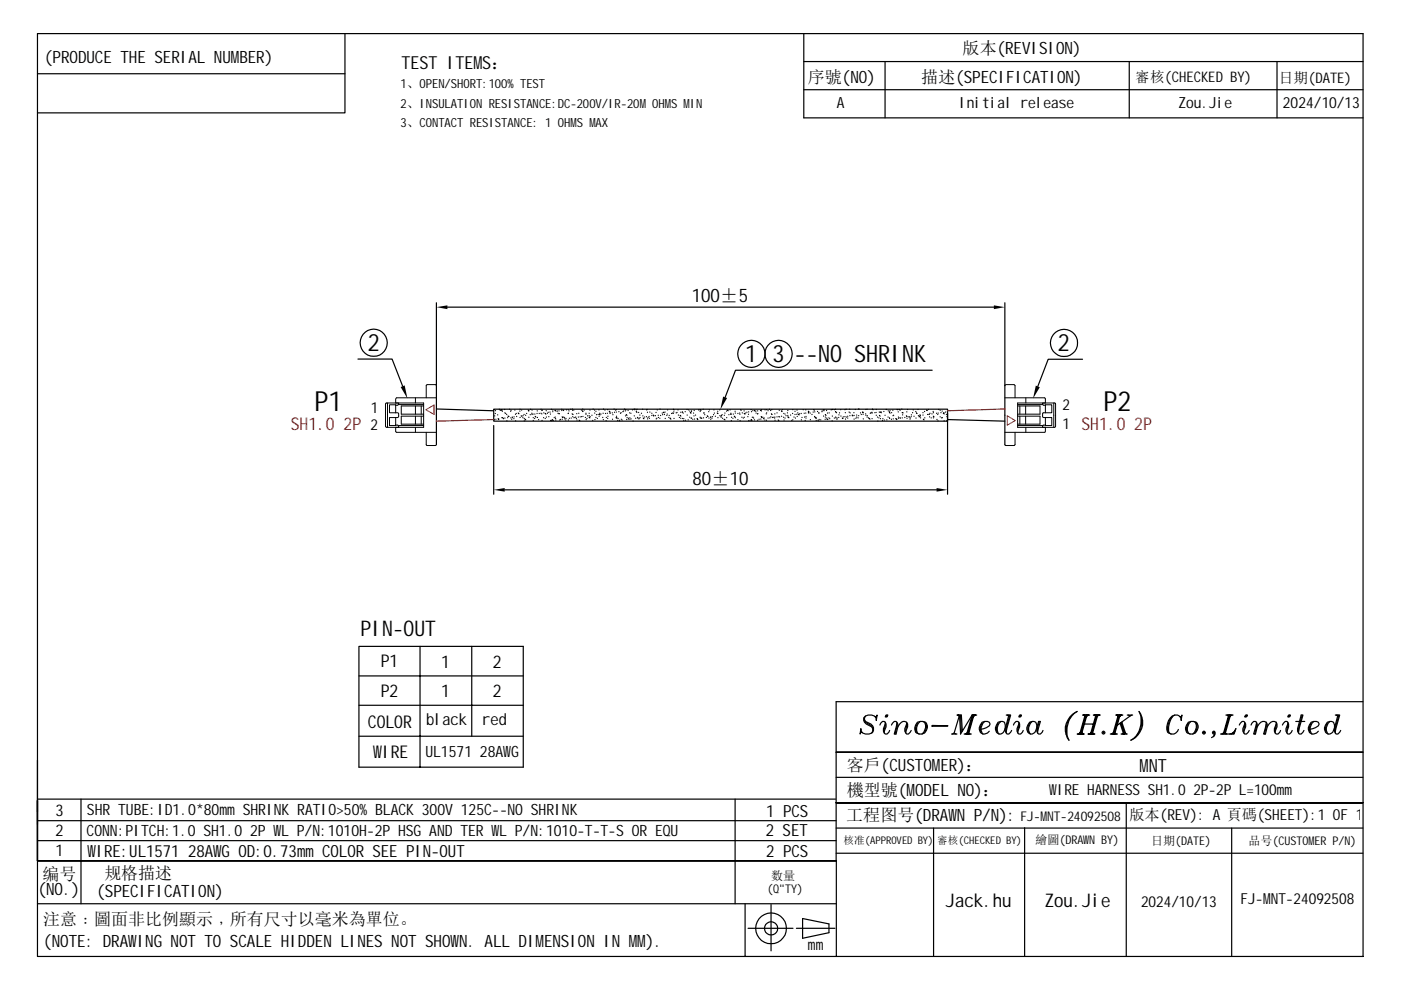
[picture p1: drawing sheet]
<svg xmlns="http://www.w3.org/2000/svg" width="297mm" height="210mm" viewBox="0 0 297 210" stroke-linecap="round" stroke-linejoin="round" font-family="sans-serif">
<g fill="none" stroke="#000" stroke-width=".25">
<path d="M7.9 7.1h281.1v195.7h-281.1zM7.9 15.6h65.2M73.1 7.1v16.8h-65.2M170.4 13.1h118.6M170.4 7.1v17.9h118.6M170.4 19h118.6M187.6 13.1v11.9M239.4 13.1v11.9M270.7 13.1v11.9M75.9 76.1h7.2l2.3 5.8M92.5 64.2v17.4M94.9 65.1h115.8"/>
<path d="M197.6 78.5h-41.7l-2.2 5.8M213 64.2v30M229.5 76.2h-7.3l-2.2 5.7M92.5 81.8v12.4M92.5 86.7l12.2 .4M104.7 86.8h96.2v2.5h-96.2zM104.7 90.2v14.6M104.8 88.9v.1M104.9 88.2h.1M105 87.6v.1M105.1 87.1h.1M105.1 88.9h.1"/>
<path d="M105.5 87.9v.1M105.6 88.8h.1M105.7 88.8h.1M105.7 88.9v.1M105.9 86.8h.1M106 86.9v.1M106.2 87h.1M106.3 86.8v.1M106.4 86.8v.1M106.4 87h.1M106.4 88.5v.1M106.5 87.2h.1"/>
<path d="M106.5 88.5v.1M106.7 88.7h.1M106.8 88.7v.1M107 86.8h.1M107 87.5v.1M107 88.6v.1M107.2 87.6v.1M107.4 87.9h.1M107.5 89.2v.1M107.6 88.5v.1M107.7 88.2h.1M107.9 88.3h.1"/>
<path d="M108.1 86.8h.1M108.3 87.2h.1M108.3 88.6h.1M108.4 87h.1M108.5 88.9h.1M108.6 88.4h.1M108.7 88.5v.1M109 88.7v.1M109 88.4h.1M109.2 86.9v.1M109.3 87.8v.1M109.3 89.2v.1"/>
<path d="M109.5 87.6v.1M109.5 88.3h.1M109.9 87.6h.1M110 87.7h.1M110.2 87.1v.1M110.3 86.8h.1M110.3 88.5h.1M110.5 88.2h.1M110.6 86.9v.1M110.6 88.2v.1M110.9 88.5v.1M110.9 88.1v.1"/>
<path d="M111.1 87.9h.1M111.2 88.7h.1M111.2 89.2v.1M111.3 88.9h.1M111.4 88v.1M111.4 89h.1M111.7 87.6v.1M112 86.9v.1M112.1 87.1h.1M112.1 88.4v.1M112.4 87.9h.1M112.5 86.8h.1"/>
<path d="M112.8 87.6h.1M112.8 86.9v.1M112.8 87.9h.1M113 87.8h.1M113.1 88.5v.1M113.1 89.1v.1M113.4 88.7h.1M113.4 87.8h.1M113.5 88.3h.1M113.6 88.4h.1M113.9 87.6v.1M113.9 87.1h.1"/>
<path d="M113.9 88.5h.1M114.2 89h.1M114.3 87.6v.1M114.7 86.8h.1M114.7 87.6h.1M114.9 87v.1M114.9 87.7v.1M114.9 89.1v.1M115 86.9v.1M115.3 88.5v.1M115.3 87.5v.1M115.6 87.6v.1"/>
<path d="M115.6 88.7h.1M115.7 87.8h.1M115.8 87.1h.1M115.9 88.4h.1M116.1 87.6h.1M116.2 87.4h.1M116.4 88.3v.1M116.6 87.3v.1M116.7 87.8h.1M116.7 89.1v.1M116.9 86.8h.1M116.9 89.2h.1"/>
<path d="M117.1 89h.1M117.2 86.9v.1M117.2 87.3h.1M117.2 89.1h.1M117.3 89.1v.1M117.5 88.5v.1M117.7 87v.1M117.7 88.4h.1M117.8 87v.1M117.8 88.7h.1M117.8 89v.1M117.9 87.1v.1"/>
<path d="M118.2 87.1v.1M118.3 87.6h.1M118.5 87.7h.1M118.5 87.1h.1M118.6 87.7h.1M118.7 89v.1M118.8 88.9v.1M119.1 86.8h.1M119.1 87v.1M119.2 88.4h.1M119.2 88.9h.1M119.3 88.5h.1"/>
<path d="M119.4 86.9v.1M119.5 87v.1M119.5 88.4h.1M119.7 88.5v.1M119.7 88.8h.1M120 89v.1M120 88.7h.1M120.1 86.9h.1M120.5 86.8v.1M120.5 87.6v.1M120.5 87.6h.1M120.5 89v.1"/>
<path d="M120.6 87.1h.1M120.7 88.7h.1M121 86.8h.1M121.1 88.6v.1M121.3 87.7v.1M121.4 86.7v.1M121.4 87h.1M121.4 88.3v.1M121.5 87.9h.1M121.7 86.9v.1M121.7 88.5v.1M121.9 88.5h.1"/>
<path d="M122.1 88.4h.1M122.2 88.7h.1M122.3 87.7h.1M122.3 89v.1M122.6 88.4h.1M122.7 87.6h.1M122.8 89.1h.1M122.9 89.2h.1M123 88.4h.1M123.3 86.9v.1M123.3 88.3v.1M123.5 87.1h.1"/>
<path d="M123.6 86.7v.1M123.6 87.2v.1M123.6 88.3h.1M123.9 86.9v.1M124.1 88.5h.1M124.2 87.6h.1M124.2 87.8v.1M124.3 89h.1M124.4 88.7h.1M124.6 88.2h.1M124.9 87.6h.1M124.9 88.1v.1"/>
<path d="M124.9 88.4v.1M125 88.6h.1M125.1 86.9v.1M125.1 88.3v.1M125.5 88v.1M125.7 89.1v.1M125.8 86.7v.1M126.1 86.9v.1M126.1 87.6h.1M126.1 89h.1M126.4 87.2h.1M126.4 88.5h.1"/>
<path d="M126.5 87.9h.1M126.6 88.7h.1M126.8 87.9h.1M127 86.9h.1M127 88.2v.1M127.1 87.8v.1M127.2 87.6h.1M127.2 87.9v.1M127.4 87.8h.1M127.8 88.5h.1M127.9 87.6h.1M127.9 89h.1"/>
<path d="M128 86.7v.1M128.3 86.9v.1M128.4 87.6v.1M128.5 89.2h.1M128.6 88.5h.1M128.8 87.6h.1M128.8 86.8v.1M128.8 88.7h.1M128.9 88.2v.1M129.2 87.2h.1M129.3 87.3h.1M129.3 87.5l.1 .1"/>
<path d="M129.8 87.5v.1M129.9 88.9h.1M129.9 87.9h.1M130.2 86.7v.1M130.3 87.4h.1M130.5 86.9v.1M130.6 88.5v.1M130.7 86.8v.1M130.7 87.3v.1M130.7 88.2v.1M130.8 88.5h.1M130.8 88.7h.1"/>
<path d="M131 89.1v.1M131 88.7h.1M131.2 87.3h.1M131.3 89.1h.1M131.4 89.2v.1M131.6 87.6h.1M131.7 87.5h.1M131.7 88.9h.1M131.9 89v.1M132.1 87.3h.1M132.2 87.1v.1M132.4 86.7v.1"/>
<path d="M132.6 86.8h.1M132.6 87.1h.1M132.6 88.2h.1M132.7 86.9h.1M132.8 87.9h.1M132.9 88.9v.1M132.9 88v.1M133 88.5h.1M133.2 87v.1M133.2 88.8v.1M133.3 88.7h.1M133.5 87.5v.1"/>
<path d="M133.5 88.6h.1M133.5 88.9h.1M133.8 87.6h.1M133.8 88.8h.1M134.1 86.9h.1M134.2 89.3h.1M134.4 86.8h.1M134.5 86.8v.1M134.5 88.2h.1M134.6 86.7v.1M134.8 88.7h.1M134.9 86.9h.1"/>
<path d="M134.9 87.3h.1M135 87.4h.1M135.1 86.8h.1M135.2 88.6h.1M135.2 88.5h.1M135.4 87.4v.1M135.5 88.8h.1M135.5 88.7h.1M135.7 88h.1M135.7 88.5v.1M136 87.6h.1M136.3 86.8h.1"/>
<path d="M136.3 88.2h.1M136.4 88.6v.1M136.5 88.7v.1M136.7 88.4h.1M137.1 88.3v.1M137.1 86.9h.1M137.2 86.8h.1M137.3 87.4h.1M137.3 88.8h.1M137.4 88.5h.1M137.6 88.3h.1M137.7 88.7h.1"/>
<path d="M137.8 87.3v.1M138.2 87.6h.1M138.2 88.1h.1M138.5 88h.1M138.6 88.1v.1M139 88.1v.1M139.1 87.4v.1M139.1 88.8h.1M139.3 88.7h.1M139.3 86.9h.1M139.6 88v.1M139.6 88.5h.1"/>
<path d="M139.9 88.7h.1M139.9 86.7v.1M140.1 88.1h.1M140.4 87.6h.1M140.5 87.9h.1M140.7 87.4h.1M140.8 87.5h.1M140.9 87.9h.1M141 87.3v.1M141 88.7h.1M141.4 88.1h.1M141.5 87.8h.1"/>
<path d="M141.5 86.9h.1M141.8 88.5h.1M141.9 88.1h.1M142.1 88.7h.1M142.2 88.8v.1M142.4 87.6v.1M142.6 87.6h.1M142.8 86.8h.1M142.8 87.6h.1M142.9 87.3h.1M142.9 86.9h.1M142.9 88.7h.1"/>
<path d="M143.4 87.5v.1M143.5 87.4v.1M143.7 86.9h.1M143.8 88h.1M144 88.5h.1M144.2 88.1h.1M144.3 87.4h.1M144.3 88.2h.1M144.3 88.7h.1M144.7 87.3v.1M144.7 88.7h.1M144.9 87.6h.1"/>
<path d="M145 88.7v.1M145 89.1v.1M145.3 87.3h.1M145.4 89.1h.1M145.7 86.8h.1M145.7 88h.1M145.9 89h.1M146 86.9h.1M146.2 87.1v.1M146.2 88.4v.1M146.4 87.5h.1M146.5 87.6h.1"/>
<path d="M146.5 88.7h.1M146.6 87.3h.1M146.6 87.1h.1M146.6 88.6v.1M146.9 88.9h.1M147.1 87.6h.1M147.1 88.2h.1M147.2 87v.1M147.3 88.8v.1M147.5 88h.1M147.9 88.7l-.1 .1M147.9 88.9v.1"/>
<path d="M148.2 86.9h.1M148.4 87.2v.1M148.4 88.4v.1M148.5 86.8v.1M148.5 88.6v.1M148.6 87h.1M148.7 88.7h.1M148.8 88.6v.1M149.1 86.8h.1M149.2 88.6h.1M149.3 87.5v.1M149.4 87.9h.1"/>
<path d="M149.8 88.5h.1M150 88.2h.1M150.1 88.3h.1M150.3 87.3h.1M150.3 88.6v.1M150.4 86.9h.1M150.7 88.4v.1M150.7 88.9h.1M150.7 88.4h.1M150.9 88.7h.1M151.1 88.3v.1M151.3 87.9h.1"/>
<path d="M151.4 86.9h.1M151.5 87.6h.1M151.7 88.2v.1M152.1 87.6h.1M152.2 87.2h.1M152.2 87.6v.1M152.2 88.5v.1M152.6 86.9h.1M152.6 88.1v.1M152.9 88.2v.1M152.9 88.4v.1M153 88.1h.1"/>
<path d="M153.1 87.9h.1M153.2 88.7h.1M153.5 88.9h.1M153.6 88v.1M153.7 87.6h.1M153.7 89h.1M154 87.1v.1M154.1 88.5v.1M154.2 86.9v.1M154.4 87.1h.1M154.5 87.9h.1M154.8 86.9h.1"/>
<path d="M154.9 87.8v.1M155 87.6h.1M155 87.8v.1M155.1 89.2h.1M155.1 88.4v.1M155.4 88.7h.1M155.5 87.8h.1M155.7 88.2v.1M155.8 88.4h.1M155.9 87.2h.1M155.9 87.6h.1M155.9 88.5v.1"/>
<path d="M156.4 87.6v.1M156.4 89h.1M156.8 87.6h.1M156.9 87.8v.1M156.9 89.2h.1M157 86.8v.1M157.1 87h.1M157.3 88.4v.1M157.4 87.5v.1M157.6 88.6v.1M157.8 87.1h.1M157.8 87.6v.1"/>
<path d="M157.8 88.4v.1M157.9 87.8h.1M158.1 87.6h.1M158.4 87.4h.1M158.6 88.3v.1M158.7 87.8v.1M158.7 87.3h.1M158.7 89.2h.1M159 89.1v.1M159.2 86.8v.1M159.3 89h.1M159.3 87.3h.1"/>
<path d="M159.4 89.1h.1M159.5 88.4v.1M159.6 87.1h.1M159.7 88.4v.1M159.8 88.6v.1M160 87v.1M160 89h.1M160.1 87.1v.1M160.3 87.1v.1M160.3 87.6h.1M160.6 87.7v.1M160.6 87.1h.1"/>
<path d="M160.6 89.1h.1M160.7 87.7h.1M160.9 88.9h.1M161.2 87v.1M161.3 88.8v.1M161.4 88.3v.1M161.4 86.8v.1M161.4 87.1h.1M161.5 88.4v.1M161.7 88.4v.1M161.9 88.7v.1M162 88.6v.1"/>
<path d="M162.2 89v.1M162.2 86.9h.1M162.5 87.7v.1M162.5 89.1h.1M162.5 86.8v.1M162.5 87.5v.1M162.8 87.1h.1M162.8 88.6v.1M163.1 86.8h.1M163.2 88.6h.1M163.4 87v.1M163.4 88.4h.1"/>
<path d="M163.6 87.7v.1M163.6 86.8v.1M163.7 87.9h.1M163.8 88.5h.1M163.9 88.4v.1M164.2 88.6v.1M164.3 87.7v.1M164.3 88.4h.1M164.3 89.1h.1M164.7 87.5v.1M164.7 88.4h.1M165 89v.1"/>
<path d="M165.1 88.3v.1M165.1 89.2h.1M165.2 87h.1M165.3 88.4h.1M165.7 87.1h.1M165.7 88.2v.1M165.8 87.2v.1M165.9 86.8v.1M166.1 88.4v.1M166.2 87.6v.1M166.2 89v.1M166.4 87.8h.1"/>
<path d="M166.4 88.6v.1M166.7 88.1v.1M166.9 87.5v.1M167 87v.1M167 88.1h.1M167.1 88.4h.1M167.1 88.4v.1M167.2 88.5v.1M167.6 88h.1M167.9 89.1v.1M168 87.6v.1M168.1 86.8v.1"/>
<path d="M168.1 89h.1M168.3 88.4h.1M168.6 87.2h.1M168.6 87.9h.1M168.6 88.6v.1M168.9 87.8v.1M169 86.9v.1M169 88.3h.1M169.1 87.5v.1M169.3 87.8v.1M169.4 87.9v.1M169.5 87.7v.1"/>
<path d="M169.9 87.6v.1M169.9 89h.1M170 88.5h.1M170.3 86.8v.1M170.5 87.6h.1M170.6 88.4h.1M170.7 89.1v.1M170.8 86.9h.1M170.8 87.6h.1M170.9 88.3h.1M170.9 88.6v.1M171.4 87.2h.1"/>
<path d="M171.4 87.5v.1M171.5 87.3h.1M171.8 87.6h.1M171.8 89h.1M172.2 87.9h.1M172.4 87.3v.1M172.5 86.8v.1M172.7 86.9v.1M172.7 88.3h.1M172.7 87.3h.1M172.8 88.4h.1M172.9 88.5v.1"/>
<path d="M173 88.6v.1M173 89.1v.1M173.1 88.6v.1M173.3 87.2v.1M173.4 89.1h.1M173.6 87.5v.1M173.6 89.2v.1M173.6 87.6h.1M173.7 88.9v.1M174 89h.1M174.3 87.3h.1M174.3 87.1h.1"/>
<path d="M174.6 86.8v.1M174.6 88.2h.1M174.7 87.1h.1M174.7 86.8v.1M174.9 88.9h.1M175 87.9h.1M175 88.4h.1M175.1 88v.1M175.2 87v.1M175.3 88.6v.1M175.3 88.8v.1M175.5 87.6h.1"/>
<path d="M175.5 88.9v.1M175.8 88.6h.1M175.8 87.5v.1M175.9 88.7v.1M176.2 86.9h.1M176.4 86.8h.1M176.4 89.2v.1M176.5 88.2h.1M176.6 86.8h.1M176.9 88.6v.1M176.9 86.8v.1M177.2 86.8h.1"/>
<path d="M177.2 87.3h.1M177.2 88.4h.1M177.2 88.6h.1M177.3 87.4h.1M177.4 87.5h.1M177.4 88.9h.1M177.5 88.6v.1M177.8 88.5h.1M177.9 87.9v.1M178 87.5v.1M178.3 86.8v.1M178.3 88.2h.1"/>
<path d="M178.6 88.6v.1M178.7 88.7h.1M178.8 88.4h.1M179.1 86.8v.1M179.1 88.3v.1M179.2 87.5h.1M179.3 88.8v.1M179.4 86.8h.1M179.4 88.4h.1M179.7 88.2v.1M179.7 88.6v.1M180 87.3v.1"/>
<path d="M180.2 86.8h.1M180.2 88.1v.1M180.2 87.5v.1M180.7 88h.1M180.7 88.1v.1M180.8 88.1v.1M181 87.5h.1M181.1 88.1h.1M181.1 88.8v.1M181.3 86.8h.1M181.5 88.7h.1M181.6 88h.1"/>
<path d="M181.6 88.4h.1M181.9 88.6h.1M182 86.7v.1M182.1 88.1v.1M182.1 86.7v.1M182.4 87.5v.1M182.6 87.9h.1M182.9 87.3v.1M183 87.4v.1M183 87.8v.1M183 88.8h.1M183.5 87.7v.1"/>
<path d="M183.6 86.8h.1M183.6 88v.1M183.8 86.8h.1M183.8 88.4h.1M183.9 88.1v.1M184.1 88.6h.1M184.3 88.7h.1M184.4 88.8v.1M184.5 87.6h.1M184.6 87.5v.1M184.9 87.4h.1M184.9 87.6h.1"/>
<path d="M184.9 88.7v.1M185 86.7v.1M185.1 86.8v.1M185.5 87.5h.1M185.7 87.4v.1M185.8 86.8h.1M185.8 88v.1M186 88.4h.1M186.1 89.3h.1M186.3 88.6h.1M186.4 87.3v.1M186.5 88.1h.1"/>
<path d="M186.6 88.2h.1M186.6 87.4h.1M186.7 88.7v.1M186.8 87.3h.1M186.8 87.5h.1M187.1 89.1v.1M187.2 88.7v.1M187.4 87.2v.1M187.5 89v.1M187.6 88v.1M187.9 86.8h.1M188 86.8h.1"/>
<path d="M188 89h.1M188.3 88.4h.1M188.3 87.1h.1M188.6 87.3h.1M188.6 87.4v.1M188.6 88.6h.1M188.6 88.7h.1M188.7 87.1h.1M188.7 87.6h.1M189 88.9h.1M189 87.5h.1M189.3 87h.1"/>
<path d="M189.3 88.1v.1M189.4 88.8h.1M189.5 88v.1M189.9 88.7v.1M190 88.8h.1M190.1 88.9v.1M190.2 86.8h.1M190.3 86.8v.1M190.4 87.3h.1M190.5 88.4h.1M190.5 88.7h.1M190.6 86.8h.1"/>
<path d="M190.7 86.8v.1M190.8 88.6h.1M190.9 86.9v.1M190.9 88.6v.1M191.2 86.7v.1M191.3 87.5h.1M191.3 88.6h.1M191.4 87.9v.1M191.5 87.5v.1M191.8 88.5h.1M192.2 88.2h.1M192.3 87.3h.1"/>
<path d="M192.3 88.3h.1M192.3 88.7h.1M192.4 86.8h.1M192.7 88.4h.1M192.8 88.4h.1M192.9 88.8v.1M193 88.6h.1M193.2 88.3v.1M193.2 87.9v.1M193.5 87.5h.1M193.6 86.9h.1M193.8 88.2v.1"/>
<path d="M194.2 87.2v.1M194.2 88.6v.1M194.3 87.5v.1M194.4 87.6v.1M194.6 86.8h.1M194.7 88.1v.1M194.9 88.4h.1M195.1 87.9v.1M195.1 88.2v.1M195.1 88.1h.1M195.2 88.6h.1M195.7 87.5h.1"/>
<path d="M195.7 88h.1M195.8 88.9h.1M195.9 89h.1M196 87.2v.1M196.1 88.6h.1M196.5 86.9v.1M196.6 87v.1M196.7 87.9h.1M196.8 86.8h.1M197 87.9h.1M197 87.8v.1M197.1 88.4h.1"/>
<path d="M197.2 87.6h.1M197.4 88.6h.1M197.6 87.7v.1M197.9 87.2v.1M197.9 87.5h.1M197.9 88.2v.1M197.9 88.6h.1M198 88.4h.1M198.6 87.6h.1M198.7 88.9v.1M198.8 87.9h.1M198.9 89.2v.1"/>
<path d="M198.9 87.6h.1M199 86.8h.1M199.3 87h.1M199.3 88.4h.1M199.5 87.5h.1M199.6 88.6h.1M199.8 87.1v.1M199.8 88.5v.1M200 87.6h.1M200.1 87.5h.1M200.2 87.7v.1M200.2 89.2v.1"/>
<path d="M200.5 87.3v.1M200.6 87.9h.1M200.7 89.2v.1M200.8 88.3v.1M200.9 87.3h.1M200.9 87.6v17.2M200.9 89l12.1 .3M107 103.9h91.6M76.1 137h34.8v25.7h-34.8zM89.1 137v25.7M100 137v19.1M76.1 143.3h34.8"/>
<path d="M76.1 156.1h34.8M76.1 149.5h34.8M177.3 159.5h111.7zM177.3 148.8h111.7zM177.3 148.8v54M177.3 159.5h111.7M183.3 152.8l.2 .3 1.3 .8 .2 .4M183.5 151.8l-.2 .4 .2 .8 1.1 .5a1.13 1.13 0 0 1 .6 1.2 1.13 1.13 0 0 1-.9 .9h-.8l-.6-.2-.4-.5v-.4l-.1 1.1 .1-.3h.2M185.6 152h.2l.2-.4-.2 1.2-.2-.8a1.72 1.72 0 0 0-2.5 .2l.2 .9 .4 .4 1.1 .6 .2 .4v.5l-.2 .4M186.5 153.7l.6-.7 .6 .1 .2 1-.4 .9M187.7 153.1l-.2 2.3M187.7 153.5l-.4 1 .2 .9 .2 .2h.4l.5-.7"/>
<path d="M187.8 151.8h.4M187.9 151.6h.3l-.1 .4h-.4zM188.1 151.6l-.2 .4M190.1 153.5l-.5 2.1h.4l.4-2.1-.4-.5h-.4l-.6 .7M190.1 153.1v1l-.3 1.5M190.4 154.1a1.33 1.33 0 0 1 1.8-1l.2 .4v.6l-.3 .9M192.2 153.1l-.1 2.3M192.2 153.5l-.4 1v.5l.3 .4 .1 .2h.4l.6-.7M194.5 153.1a1.67 1.67 0 0 1 1.9 .2 1.49 1.49 0 0 1-.3 2 1.49 1.49 0 0 1-2 0 1.85 1.85 0 0 1 .4-2.2zM194.5 153.3a1.69 1.69 0 0 0-.2 2M195.1 153a2.06 2.06 0 0 0-.6 2.4l.4 .2M195.7 153l.3 .1a2 2 0 0 1-.5 2.5"/>
<path d="M196.2 153.3a1.83 1.83 0 0 1-.2 2M197.6 153.8l3.4 .1-3.4 .1zM201.7 155.6h1.2M201.9 155.6l.4-.2 .4 .2M202.9 151.6h.9l.2 3.4 2.1-3.4M203.1 151.6l.3 .2 .3 3.8 .3-.6M203.3 151.6l.1 .4M203.4 151.6l-1.1 3.8M203.7 151.6l.1 3.7M204.4 155.6h1.5M204.6 155.6l.6-.2 .5 .2M205.2 155.3l-.4 .3"/>
<path d="M205.3 155.3l.3 .3M206.1 151.6l-1.1 4M206.1 151.6h1M206.3 151.6l-1.1 4M206.5 151.6l-1.2 4M206.7 151.6l-.4 .4M206.9 151.6l-.6 .2M207.8 154.7a2.46 2.46 0 0 0 2.1-1.2 1.08 1.08 0 0 0-1.7-.4 1.46 1.46 0 0 0 .2 2.5l1-.2 .3-.4M208.2 153.3a1.8 1.8 0 0 0-.2 2M208.8 153a1.88 1.88 0 0 0-.4 2.6M211.6 153.1l.6-.1 .8 .1a1.65 1.65 0 0 1-1.2 2.5 1.21 1.21 0 0 1-.5-1.9zM211.6 153.3a1.92 1.92 0 0 0-.2 2"/>
<path d="M212.2 153a1.88 1.88 0 0 0-.4 2.6M213.3 151.6h1l-1 3.4M213.5 151.6l.6 .2M213.7 151.6l.2 .4M213.9 151.6l-.6 2.1a1.43 1.43 0 0 0 .2 1.9h.4l.6-.7M214.1 151.6l-.8 2.9v.9M214.9 153.7l.5-.7 .6 .1 .2 1-.4 .9M216 153.1l-.2 2.3M216 153.5l-.4 1 .2 .9 .2 .2h.4l.5-.7M216.1 151.8h.4M216.2 151.6h.4l-.2 .4h-.4zM216.4 151.6l-.2 .4"/>
<path d="M218.3 153.1l.5-.1 .8 .1a1.65 1.65 0 0 1-1.1 2.5 1.46 1.46 0 0 1-.2-2.5zM218.5 153.1a1.85 1.85 0 0 0-.4 2.2M218.8 153a1.88 1.88 0 0 0-.3 2.6M220.4 153l-.4 1.3v1.1M221.1 154.9l-.5 .7h-.4l-.2-.2-.2-.4v-.7l.4-1.3h.4l-.6 2M227 152a4.6 4.6 0 0 0-.9 3.8 5.1 5.1 0 0 1 2.3-5 4.1 4.1 0 0 0-1.8 6.1l-.3-.9-.2-1.7M228.4 155.6h1.5M228.5 155.6l.6-.2 .6 .2M229.1 155.3l-.3 .3M229.3 155.3l.2 .3M229.5 151.6h1.5M229.7 153.5h2.3"/>
<path d="M229.7 151.6l.6 .2 .5-.2M229.9 151.6l.2 .4M230.1 151.6l-1.2 4M230.3 151.6l-1.2 4M230.4 151.6l-1.1 4M230.7 155.6h1.4M230.7 151.6l-.4 .4M230.8 155.6l.6-.2 .6 .2M231.4 155.3l-.4 .3M231.6 155.3l.2 .3M231.8 151.6h1.5M232 151.6l.5 .2 .6-.2"/>
<path d="M232.1 151.6l.3 .4M232.4 151.6l-1.2 4M232.5 151.6l-1.1 4M232.7 151.6l-1.1 4M232.9 151.6l-.4 .4M233.7 155.3l.3-.3 .3 .4-.4 .2zM233.9 155.3h.1v.1h-.1zM235.4 155.6h1.5M235.6 155.6l.6-.2 .5 .2M236.2 155.3l-.4 .3M236.3 155.3l.2 .3M236.5 151.6h1.6"/>
<path d="M236.7 151.6l.6 .2 .6-.2M236.9 151.6l.2 .4M237.1 151.6l-1.1 4M237.3 151.6l-1.1 4M237.5 151.6l-1.2 4M237.5 153.3l.7 2.3M237.7 155.6h1.3M237.7 153.3l.7 2.3M237.7 151.6l-.4 .4M237.9 153.1l.7 2.3M238.2 155.4l-.3 .2M238.2 155.3l-.1 .3"/>
<path d="M238.4 155.3l.4 .3M239 151.6h1.1M239.2 151.6l.4 .2 .4-.2M239.6 151.8l-2.9 2.1M242 153.5l-.1-1.7-.4-1a4 4 0 0 1-1.7 6.1 5.1 5.1 0 0 0 2.2-4.9 4.4 4.4 0 0 1-.9 3.8M248.5 152a3.3 3.3 0 0 0-.9 2.9l.2 .4M249.1 151.6a3.5 3.5 0 0 0-1.2 3.8l.4 .2M250.2 152h.2l.2-.4-.2 1.2a1.2 1.2 0 0 0-.9-1.3 1.2 1.2 0 0 0-1.4 .7 2.63 2.63 0 0 0-.3 3.2 1.32 1.32 0 0 0 2-.7M252 153.1a1.62 1.62 0 0 1 1.8 .2 1.48 1.48 0 0 1-.2 2 1.48 1.48 0 0 1-2 0 1.68 1.68 0 0 1 .4-2.2zM252 153.3a1.8 1.8 0 0 0-.3 2M252.5 153a2.15 2.15 0 0 0-.5 2.4l.3 .2M253.1 153l.3 .1a2 2 0 0 1-.5 2.5"/>
<path d="M253.6 153.3a1.83 1.83 0 0 1-.2 2M255.2 155l.4 .3-.3 .3-.3-.2zM255.2 155.3h.1v.1h-.1zM257.2 155.3h.3v.1h-.3zM257.2 156.2l.3-.6h-.3l-.1-.3 .4-.3a.85 .85 0 0 1-.6 1.4M258.8 155.6h2.8l.4-1.1-.6 1.1M259 155.6l.5-.2 .6 .2M259.5 155.3l-.3 .3M259.7 155.3l.2 .3M259.9 151.6h1.5M260.1 151.6l.6 .2 .6-.2M260.3 151.6l.2 .4"/>
<path d="M260.5 151.6l-1.1 4M260.7 151.6l-1.2 4M260.9 151.6l-1.2 4M261.1 151.6l-.4 .4M261.6 155.4l-.9 .2M261.8 155l-.7 .6M262.7 153.7l.6-.7h.4l.2 .1 .2 .4v.6l-.4 .9M263.9 153.1l-.2 2.3M263.9 153.5l-.4 1v.5l.2 .4 .2 .2h.4l.6-.7M264 151.8h.4M264.1 151.6h.4l-.2 .4h-.4zM264.3 151.6l-.2 .4"/>
<path d="M266.4 153.5l-.6 2.1h.4l.4-1.5-.2-1-.6-.1-.6 .7M266.4 153.1v1l-.4 1.5M268.5 153.5l-.6 2.1h.4l.4-2.1a.85 .85 0 0 0-1.4-.4l-.7 1M268.5 153.1v1l-.4 1.5M268.7 154.1a1.36 1.36 0 0 1 1.9-1l.1 1-.3 .9M270.6 153.1l-.2 2.3M270.6 153.5l-.4 1 .2 .9 .2 .2h.4l.5-.7M271.9 153.7l.6-.7h.4l.1 .1 .2 1-.3 .9M273 153.1l-.1 2.3M273 153.5l-.3 1v.5l.2 .4 .1 .2h.4l.6-.7M273.1 151.8h.4M273.2 151.6h.4l-.2 .4h-.4z"/>
<path d="M273.4 151.6l-.2 .4M274.7 153h1.9M276.1 151.6l-.8 2.9v.9M276.5 154.9l-.6 .7h-.4a1.43 1.43 0 0 1-.2-1.9l.6-2.1h.4l-1 3.4M277.6 154.7a2.46 2.46 0 0 0 2.1-1.2 1.08 1.08 0 0 0-1.7-.4 1.46 1.46 0 0 0 .2 2.5l.9-.2 .4-.4M278 153.3a1.8 1.8 0 0 0-.2 2M278.5 153a1.88 1.88 0 0 0-.3 2.6M281.4 153.1l.6-.1 .7 .1a1.65 1.65 0 0 1-1.1 2.5 1.46 1.46 0 0 1-.2-2.5zM281.4 153.3a1.8 1.8 0 0 0-.2 2M282 153a1.88 1.88 0 0 0-.4 2.6M283.1 151.6h.9l-.9 3.4M283.3 151.6l.6 .2"/>
<path d="M283.5 151.6l.2 .4M283.7 151.6l-.6 2.1a1.59 1.59 0 0 0 .2 1.9h.4l.6-.7M283.9 151.6l-.8 2.9v.9M7.9 169.7v12.8v-11M7.9 178.2h169.4M7.9 174h169.4M7.9 169.4h169.3M17.2 169.4v22.2M155.9 169.4v22.2M177.3 175.6h111.7zM177.3 164.8h111.7zM177.3 170.2h111.7z"/>
<path d="M197.9 175.6v27.2M217.2 175.5v27.2M238.8 170.2v32.6M261.1 175.6v27.2M7.9 182.5h169.4zM7.9 191.6h169.4zM7.9 182.5h169.4M158 191.6v11.2M158.6 196.8h9.5M163.5 191.8v9.8M168.9 196.8h8.1M170.2 194.7l5.6 1.2v1.9l-5.6 1.1z"/>
<path d="M177.3 180.9h111.7"/>
<circle cx="79.2" cy="72.7" r="2.88"/>
<circle cx="159.3" cy="75" r="2.88"/>
<circle cx="165.1" cy="75" r="2.88"/>
<circle cx="225.6" cy="72.7" r="2.87"/>
<circle cx="163.5" cy="196.8" r="3.3"/>
<circle cx="163.5" cy="196.8" r="1.39"/>
</g>
<g fill="none" stroke="#000" stroke-width=".21">
<path d="M82.2 85.4v5.2M83.9 87.5v-1.6l.5-.1 .1-.4-2.7 .1v5l2.7 .1-.1-.4-.5-.1v-1.6M83.9 85.8h-1.3v1.7h1.3M83.9 87.5h.4l.2 .2-.1 .7-.5 .1M83.9 88.5h-1.3v1.7h1.3M84.5 85.8h5.3M84.5 90.2h5.3M88.1 84.3v1.1M88.1 86.1v1.7M88.1 88.2v1.7M88.1 90.6v1.1M89.3 86.1v1.7"/>
<path d="M89.3 88.2v1.7M89.8 86.1h-4.7v1.7h4.7M89.8 88.2h-4.7v1.7h4.7M90.4 91.7v2.7l1.9 .1 .2-.3M92.5 84.3h-8.4l-.2 .3v.8h5.9v5.2h-5.9l.1 1 8.5 .1M92.5 81.8l-.2-.3-1.9 .1v2.7M213 84.3h8.4l.2 .3v.8h-5.8v5.2h5.8v1l-8.6 .1M213 81.8l.3-.3 1.8 .1 .1 2.7M215.2 91.7l-.1 2.7-1.8 .1-.3-.3M215.8 86.1h4.7v1.7h-4.7M215.8 85.8h5.3M215.8 88.2h4.7v1.7h-4.7"/>
<path d="M215.8 90.2h5.3M216.2 86.1v1.7M216.2 88.2v1.7M217.5 86.1v1.7M217.5 88.2v1.7M217.5 84.3v1.1M217.5 90.6v1.1M221.6 87.5v-1.6l-.5-.1v-.4l2.7 .1v5l-2.7 .1v-.4l.5-.1v-1.6M221.6 88.5h1.4v1.7h-1.4M221.6 87.5l-.5 .1v.1v.7l.5 .1M221.6 85.8h1.4v1.7h-1.4M223.4 85.4v5.2"/>
</g>
<path d="M90.3 86.9l1.7-1v2zM213.6 88.2l1.7 1-1.7 .9z" fill="none" stroke="#f00" stroke-width=".21"/>
<path d="M92.5 65.1l2.4-.4v.8zM210.7 64.7l2.3 .4-2.3 .4zM84.9 82.1l.9-.4 .6 2.8zM153.3 84.1l.9 .3-1.5 2.4zM219.6 81.8l.9 .3-1.5 2.4zM104.7 103.9l2.3-.4v.7zM198.6 103.5l2.3 .4-2.3 .3z" fill="#000"/>
<path d="M104.7 89l-12.2 .3M213 86.7l-12.1 .4" fill="none" stroke="#f00" stroke-width=".25"/>
<g font-size="5.9">
<text x="66.7" y="87.1">P1</text>
<text x="234" y="87.1">P2</text>
</g>
<g font-size="5.1">
<text x="78" y="74.4">2</text>
<text x="158" y="76.8">1</text>
<text x="163.8" y="76.8">3 --NO SHRINK</text>
<text x="224.3" y="74.4">2</text>
</g>
<text font-size="4.6" x="76.4" y="134.8">PIN-OUT</text>
<g font-size="4">
<text x="146.7" y="64.1">100±5</text>
<text x="146.8" y="102.8">80±10</text>
<text x="200.5" y="192.3">Jack.hu</text>
<text x="221.5" y="192.3">Zou.Jie</text>
</g>
<text font-size="3.9" x="241.6" y="163.6">MNT</text>
<text font-size="3.8" x="85.1" y="14.6">TEST ITEMS：</text>
<g font-size="3.7" fill="#f00">
<text x="61.7" y="91.2">SH1.0</text>
<text x="72.8" y="91.2">2P</text>
<text x="229.3" y="91.2">SH1.0</text>
<text x="240.5" y="91.2">2P</text>
</g>
<g font-size="3.7">
<text x="80.7" y="141.4">P1</text>
<text x="93.5" y="141.6">1</text>
<text x="104.5" y="141.6">2</text>
<text x="80.7" y="147.8">P2</text>
<text x="93.5" y="147.8">1</text>
<text x="104.5" y="147.8">2</text>
<text x="78" y="154.3">COLOR</text>
<text x="79.1" y="160.6">WIRE</text>
</g>
<g font-size="3.6">
<text x="204.1" y="11.4">版本(REVISION)</text>
<text x="9.3" y="13.4">(PRODUCE THE SERIAL NUMBER)</text>
<text x="171.3" y="17.6">序號(NO)</text>
<text x="195.3" y="17.6">描述(SPECIFICATION)</text>
<text x="179.5" y="163.5">客戶(CUSTOMER)：</text>
<text x="162.5" y="173.2">1 PCS</text>
<text x="179.5" y="168.7">機型號(MODEL NO)：</text>
<text x="162.4" y="177.3">2 SET</text>
<text x="179.4" y="174.2">工程图号(DRAWN P/N):</text>
<text x="18.5" y="181.7">WIRE:UL1571</text>
<text x="39.9" y="181.7">28AWG OD:0.73mm COLOR SEE PIN-OUT</text>
<text x="162.5" y="181.8">2 PCS</text>
<text x="8" y="189.8">(NO.)</text>
<text x="9" y="186.6">编号</text>
<text x="20.4" y="190.1">(SPECIFICATION)</text>
<text x="22.1" y="186.4">规格描述</text>
<text x="9.2" y="196.1">注意﹕圖面非比例顯示﹐所有尺寸以毫米為單位。</text>
<text x="9.2" y="200.8">(NOTE: DRAWING NOT TO SCALE HIDDEN LINES NOT SHOWN. ALL DIMENSION IN MM).</text>
</g>
<g font-size="3.5">
<text x="90.3" y="153.8">black</text>
<text x="102.3" y="153.8">red</text>
</g>
<g font-size="3.4">
<text x="11.8" y="173">3</text>
<text x="11.8" y="177.3">2</text>
<text x="11.8" y="181.5">1</text>
</g>
<g font-size="3.3">
<text x="177.4" y="23">A</text>
<text x="203.3" y="23">Initial release</text>
<text x="249.8" y="23">Zou.Jie</text>
<text x="272" y="23">2024/10/13</text>
<text x="90.2" y="160.5">UL1571</text>
<text x="101.8" y="160.5">28AWG</text>
<text x="18.4" y="172.9">SHR TUBE:ID1.0*80mm SHRINK RATIO&gt;50% BLACK 300V 125C--NO SHRINK</text>
<text x="18.4" y="177.3">CONN:PITCH:1.0 SH1.0</text>
<text x="53" y="177.3">2P WL P/N:1010H-2P HSG AND TER WL P/N:1010-T-T-S OR EQU</text>
<text x="171.3" y="201.5">mm</text>
</g>
<g font-size="3.2">
<text x="78.6" y="87.5">1</text>
<text x="225.2" y="87">2</text>
<text x="78.6" y="91.2">2</text>
<text x="225.2" y="90.9">1</text>
<text x="222.4" y="168.6">WIRE HARNESS SH1.0</text>
<text x="239.5" y="173.9">版本(REV): A 頁碼(SHEET):1 OF 1</text>
<text x="253" y="168.6">2P-2P L=100mm</text>
<text x="263" y="191.7">FJ-MNT-24092508</text>
<text x="241.9" y="192.2">2024/10/13</text>
</g>
<g font-size="3.1">
<text x="240.7" y="17.3">審核(CHECKED BY)</text>
<text x="271.1" y="17.6">日期(DATE)</text>
</g>
<text font-size="2.8" x="216.4" y="174.2">FJ-MNT-24092508</text>
<g font-size="2.7">
<text x="84.9" y="18.6">1、OPEN/SHORT:100% TEST</text>
<text x="84.9" y="22.9">2、INSULATION RESISTANCE:DC-200V/IR-20MOHMS MIN</text>
<text x="84.9" y="26.9">3、CONTACT RESISTANCE: 1 OHMS MAX</text>
</g>
<g font-size="2.5">
<text x="219.5" y="179">繪圖(DRAWN BY)</text>
<text x="244.1" y="179.1">日期(DATE)</text>
<text x="264.7" y="179.1">品号(CUSTOMER P/N)</text>
<text x="162.6" y="189.2">(Q&quot;TY)</text>
<text x="163.5" y="186.5">数量</text>
</g>
<g font-size="2.2">
<text x="178.8" y="178.9">核准(APPROVED BY)</text>
<text x="198.7" y="178.9">審核(CHECKED BY)</text>
</g>
</svg>
